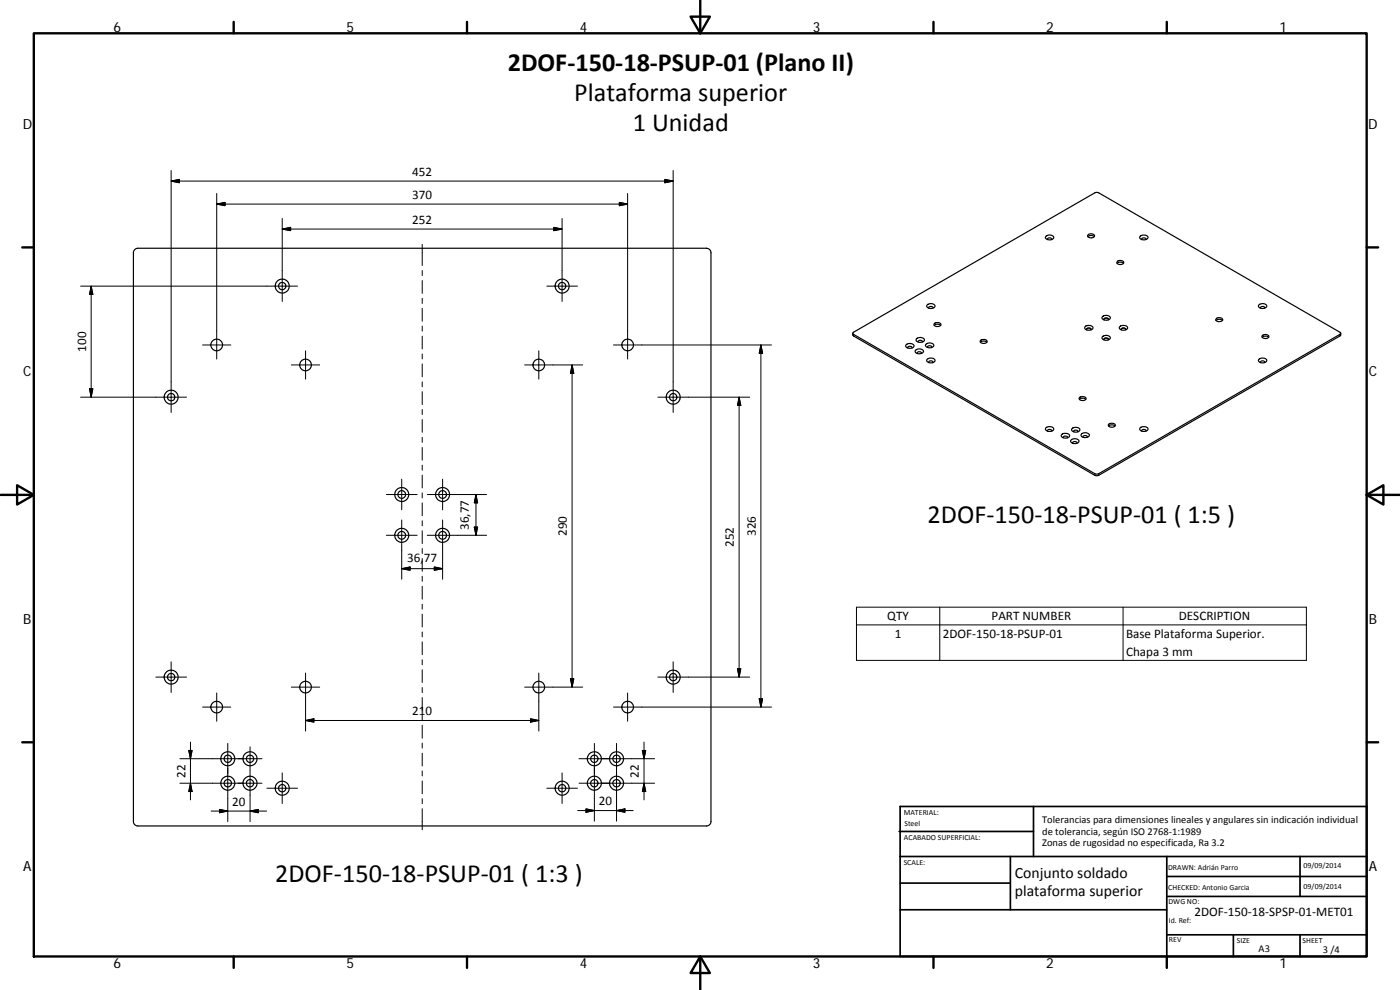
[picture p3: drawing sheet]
<svg xmlns="http://www.w3.org/2000/svg" width="420mm" height="297mm" viewBox="0 0 420 297" stroke-linecap="round" stroke-linejoin="round" font-family="sans-serif">
<g fill="none" stroke="#000" stroke-width=".36">
<path d="M40.4 74.9l1-.4h170.6a1.41 1.41 0 0 1 1.4 1.3v170.7a1.34 1.34 0 0 1-1.4 1.3h-170.6a1.3 1.3 0 0 1-1.4-1.3v-170.7zM313.9 70.9a1.38 1.38 0 0 1 2.3 .5 1.54 1.54 0 0 1-2.5-.1zM314.4 71.9a.62 .62 0 0 1 .6-.5 .62 .62 0 0 1 .6 .5M326.5 71a1.38 1.38 0 0 1 1.9 0M326.5 70.5a1.16 1.16 0 0 1 2 .4 1.25 1.25 0 0 1-2.1-.2zM335.2 79a1.47 1.47 0 0 1 2 0M335.3 78.5a1.15 1.15 0 0 1 1.9 .4 1.21 1.21 0 0 1-2-.2zM342.2 70.9a1.51 1.51 0 0 1 2.3 .4 1.39 1.39 0 0 1-1.2 .7 1.39 1.39 0 0 1-1.3-.9zM342.7 71.9a.61 .61 0 0 1 .6-.5 .61 .61 0 0 1 .6 .5M255.9 100l.3 .8 72.4 41.8 .5 .1 .6-.1 72.4-41.8 .2-.2 .1-.6M256 99.8l72.6-42 .8-.1 73 42.3-.3 .3-72.4 41.8-.6 .2-.5-.2-72.4-41.8-.3-.3zM278.3 91.4a1.39 1.39 0 0 1 2.3 .6 1.43 1.43 0 0 1-2.5-.3z"/>
<path d="M278.8 92.5a.62 .62 0 0 1 .6-.6 .62 .62 0 0 1 .6 .6M280.4 97.6a1.38 1.38 0 0 1 1.9 0M280.4 97a1.18 1.18 0 0 1 2 .5 1.27 1.27 0 0 1-2.1-.2zM325.7 98a1.55 1.55 0 0 1 2.3 .4 1.41 1.41 0 0 1-2.5-.1zM326.1 98.8a.82 .82 0 0 1 1.4 0M326.1 99a.64 .64 0 0 1 .7-.6 .64 .64 0 0 1 .6 .6M330.9 95a1.39 1.39 0 0 1 2.3 .5 1.44 1.44 0 0 1-2.5-.3zM331.3 95.8a.83 .83 0 0 1 1.4 0M331.3 96a.64 .64 0 0 1 .7-.6 .64 .64 0 0 1 .6 .6M336.1 98a1.41 1.41 0 0 1 2.3 .5 1.47 1.47 0 0 1-2.5-.2zM336.5 98.8a.83 .83 0 0 1 1.4 0M337.8 99a.64 .64 0 0 0-.6-.6 .64 .64 0 0 0-.7 .6"/>
<path d="M364.9 96.2a1.47 1.47 0 0 1 2 0M365 95.6a1.17 1.17 0 0 1 2 .4 1.25 1.25 0 0 1-2.1-.1zM377.9 91.4a1.38 1.38 0 0 1 2.2 .6 1.43 1.43 0 0 1-2.4-.3zM378.3 92.5a.62 .62 0 0 1 .6-.6 .62 .62 0 0 1 .6 .6M272 103.4a1.42 1.42 0 0 1 2.3 .5 1.43 1.43 0 0 1-2.5-.2zM272.5 104.4a.61 .61 0 0 1 .6-.5 .61 .61 0 0 1 .6 .5M274.8 105a1.53 1.53 0 0 1 2.4 .4 1.42 1.42 0 0 1-2.6-.1zM275.1 101.6a1.38 1.38 0 0 1 2.3 .6 1.46 1.46 0 0 1-2.5-.3zM275.3 106.1a.61 .61 0 0 1 .6-.6 .61 .61 0 0 1 .6 .6M275.6 102.6a.62 .62 0 0 1 .6-.5 .62 .62 0 0 1 .6 .5M277.9 103.2a1.41 1.41 0 0 1 2.3 .6 1.46 1.46 0 0 1-2.4-.3zM278.2 107.9a1.41 1.41 0 0 1 2.4 .4 1.46 1.46 0 0 1-2.5-.2z"/>
<path d="M278.4 104.3a.62 .62 0 0 1 .6-.6 .62 .62 0 0 1 .6 .6M278.8 108.8a.62 .62 0 0 1 .6-.5 .62 .62 0 0 1 .6 .5M294.2 102.7a1.54 1.54 0 0 1 2 0M294.3 102.1l.2-.1a.99 .99 0 0 1 1-.2 .99 .99 0 0 1 .7 .9 1.23 1.23 0 0 1-2-.3zM323.9 119.8a1.51 1.51 0 0 1 1.9 0M324 119.3l.2-.2a1.16 1.16 0 0 1 1.7 .6 1.25 1.25 0 0 1-2.1-.2zM330.9 101a1.38 1.38 0 0 1 2.3 .5 1.42 1.42 0 0 1-2.5-.2zM331.3 101.8a.83 .83 0 0 1 1.4 0M331.3 102a.64 .64 0 0 1 .7-.6 .64 .64 0 0 1 .6 .6M377.9 107.8a1.53 1.53 0 0 1 2.3 .4 1.43 1.43 0 0 1-2.5-.1zM378.3 108.8a.62 .62 0 0 1 .6-.5 .62 .62 0 0 1 .6 .5M378.8 101.2a1.44 1.44 0 0 1 1.9 0"/>
<path d="M378.9 100.6a1.15 1.15 0 0 1 1.9 .5 1.22 1.22 0 0 1-2.1-.2zM313.9 128.3a1.53 1.53 0 0 1 2.4 .5 1.41 1.41 0 0 1-2.5-.2zM314.4 129.3a.62 .62 0 0 1 .6-.5 .62 .62 0 0 1 .6 .5M318.7 130.3a1.55 1.55 0 0 1 2.3 .4 1.41 1.41 0 0 1-1.3 .8 1.41 1.41 0 0 1-1.2-.9zM319.1 131.4a.62 .62 0 0 1 .6-.6 .62 .62 0 0 1 .6 .6M321.5 132a1.42 1.42 0 0 1 2.3 .5 1.45 1.45 0 0 1-2.5-.2zM321.8 128.5a1.53 1.53 0 0 1 2.3 .4 1.38 1.38 0 0 1-1.3 .8 1.38 1.38 0 0 1-1.2-.9zM322 133a.61 .61 0 0 1 .6-.5 .61 .61 0 0 1 .6 .5M322.3 129.6a.61 .61 0 0 1 .6-.6 .61 .61 0 0 1 .6 .6M324.6 130.2a1.53 1.53 0 0 1 2.4 .4 1.42 1.42 0 0 1-2.6-.1zM325.1 131.2a.62 .62 0 0 1 .6-.5 .62 .62 0 0 1 .6 .5M332.7 127.8a1.51 1.51 0 0 1 1.9 0"/>
<path d="M332.8 127.3l.1-.2a1.16 1.16 0 0 1 1.8 .6 1.25 1.25 0 0 1-2.1-.2zM342.2 128.3a1.53 1.53 0 0 1 2.3 .5 1.41 1.41 0 0 1-2.5-.2zM342.7 129.3a.61 .61 0 0 1 .6-.5 .61 .61 0 0 1 .6 .5"/>
<circle cx="84.7" cy="85.8" r="1.09"/>
<circle cx="84.7" cy="85.8" r="2.09"/>
<circle cx="168.7" cy="85.8" r="2.1"/>
<circle cx="168.7" cy="85.8" r="1.09"/>
<circle cx="51.4" cy="119.2" r="1.1"/>
<circle cx="51.4" cy="119.2" r="2.1"/>
<circle cx="65" cy="103.5" r="1.76"/>
<circle cx="91.7" cy="109.5" r="1.74"/>
<circle cx="161.7" cy="109.5" r="1.74"/>
<circle cx="188.4" cy="103.5" r="1.75"/>
<circle cx="202" cy="119.2" r="2.1"/>
<circle cx="202" cy="119.2" r="1.1"/>
<circle cx="120.6" cy="148.4" r="1.16"/>
<circle cx="120.6" cy="148.4" r="2.1"/>
<circle cx="132.8" cy="148.4" r="2.1"/>
<circle cx="132.8" cy="148.4" r="1.16"/>
<circle cx="120.6" cy="160.6" r="1.16"/>
<circle cx="120.6" cy="160.6" r="2.1"/>
<circle cx="132.8" cy="160.6" r="2.11"/>
<circle cx="132.8" cy="160.6" r="1.17"/>
<circle cx="51.4" cy="203.2" r="1.1"/>
<circle cx="51.4" cy="203.2" r="2.1"/>
<circle cx="65" cy="212.1" r="1.75"/>
<circle cx="91.7" cy="206.2" r="1.75"/>
<circle cx="161.7" cy="206.2" r="1.74"/>
<circle cx="188.4" cy="212.2" r="1.74"/>
<circle cx="202" cy="203.2" r="2.1"/>
<circle cx="202" cy="203.2" r="1.1"/>
<circle cx="68.4" cy="235" r="2.1"/>
<circle cx="68.4" cy="227.7" r="1.09"/>
<circle cx="68.4" cy="235" r="1.09"/>
<circle cx="68.4" cy="227.7" r="2.11"/>
<circle cx="75" cy="227.7" r="1.1"/>
<circle cx="75" cy="235" r="1.1"/>
<circle cx="75" cy="235" r="2.1"/>
<circle cx="75" cy="227.7" r="2.11"/>
<circle cx="84.7" cy="236.5" r="1.09"/>
<circle cx="84.7" cy="236.5" r="2.1"/>
<circle cx="168.7" cy="236.5" r="1.09"/>
<circle cx="168.7" cy="236.5" r="2.1"/>
<circle cx="178.4" cy="227.7" r="1.1"/>
<circle cx="178.4" cy="235" r="1.1"/>
<circle cx="178.4" cy="235" r="2.1"/>
<circle cx="178.4" cy="227.7" r="2.11"/>
<circle cx="185" cy="227.7" r="1.09"/>
<circle cx="185" cy="235" r="1.09"/>
<circle cx="185" cy="235" r="2.09"/>
<circle cx="185.1" cy="227.7" r="2.1"/>
</g>
<g fill="none" stroke="#000" stroke-width=".3">
<path d="M51.4 51.2v72.6M51.4 54.3l2.5-.5v1zM51.4 54.3h150.6M65 58.1v49.6M188.4 58.1v49.6M199.5 53.8l2.5 .5-2.5 .5zM202 51.2v72.6M65 61.2l2.5-.5v1zM65 61.2h123.4M84.7 68.7l2.5-.5v1zM84.7 68.7h84M84.7 65.6v24.8"/>
<path d="M126.7 73.3v6.4M166.2 68.2l2.5 .5-2.5 .5zM168.7 65.6v24.8M185.9 60.7l2.5 .5-2.5 .5zM24.2 85.9h65.1M27.4 85.9v33.3M27.4 85.9l.5 2.4h-1zM126.7 81.2v1.5M126.7 84.2v3.8M126.7 89.5v1.5M126.7 92.5v3.9M126.7 97.9v1.5"/>
<path d="M164.1 85.9h9.2M24.2 119.2h31.8M26.9 116.6h1l-.5 2.6zM60.8 103.5h8.5M87.4 109.5h8.5M91.7 105.3v8.5M126.7 100.9v3.8M126.7 106.2v1.5M126.7 109.2v3.9M126.7 114.6v1.5M126.7 117.5v3.9M157.4 109.5h17.5"/>
<path d="M161.7 105.3v8.5M171.7 109.5v96.7M171.7 109.5l.5 2.5h-1zM184.1 103.5h47.4M197.4 119.2h27.6M221.8 119.2v84M221.8 119.2l.5 2.5h-1zM228.4 103.5v108.7M228.4 103.5l.5 2.5h-1.1zM256.2 100.3v.5M402.1 100.3v.5M126.7 122.9v1.5"/>
<path d="M126.7 125.9v3.8M126.7 131.2v1.5M126.7 134.2v3.9M126.7 139.6v1.5M116 148.4h9.2M120.6 143.8v9.2M120.6 156v17.8M126.7 142.6v3.8M126.7 147.9v1.5M126.7 150.9v3.8M126.7 156.3v1.5M126.7 159.3v3.8"/>
<path d="M128.2 148.4h17.8M132.8 143.8v9.2M132.8 156v17.8M142.3 158.1h1l-.5 2.5zM142.8 148.4v12.2M142.8 148.4l.5 2.5h-1zM328.6 142.1v.5M329.7 142.1v.5M116 160.6h9.2M120.6 170.6l2.5-.5v1zM120.6 170.6h12.2M126.7 164.6v1.5"/>
<path d="M126.7 167.6v3.8M126.7 172.9v1.5M126.7 175.9v3.9M128.2 160.6h17.8M130.3 170.1l2.5 .5-2.5 .5zM51.4 198.6v9.2M126.7 181.3v1.5M126.7 184.3v3.8M126.7 189.6v1.5M126.7 192.6v3.8M126.7 198v1.5M202 198.6v9.2"/>
<path d="M257 182.2h135.1v15.9h-135.1zM257 187.5h135.1M282 182.2v15.9M337 182.2v15.9M46.8 203.2h9.2M60.8 212.2h8.5M65 207.9v8.5M87.4 206.2h8.5M91.7 201.9v17.5M91.7 216.2l2.5-.5v1zM91.7 216.2h70M126.7 201v3.8"/>
<path d="M126.7 206.3v1.5M126.7 209.3v3.8M126.7 214.6v1.5M126.7 217.6v3.9M157.4 206.2h17.5M159.2 215.7l2.5 .5-2.5 .5zM161.7 201.9v17.5M171.2 203.6h1l-.5 2.6zM184.1 212.2h47.4M188.4 207.9v8.5M197.4 203.2h27.6M221.3 200.7h1l-.5 2.5z"/>
<path d="M227.8 209.7h1.1l-.5 2.5zM54 235h24.6M54 227.6h24.6M56.7 225.2h.9l-.4 2.4zM57.2 222.7v17.3M57.2 235l.4 2.5h-.9zM68.4 223.1v23.4M75 224.1v7.2M75 231.4v15.1M80.1 236.5h9.2M84.7 231.9v9.2M126.7 223v1.5"/>
<path d="M126.7 226v3.8M126.7 231.3v1.5M126.7 234.3v3.8M126.7 239.6v1.5M164.1 236.5h9.2M168.7 231.9v9.2M173.8 227.6h22.7M173.8 235h22.7M178.4 223.1v23.3M185 223.1v23.3M192.8 225.2h1l-.5 2.4zM193.3 222.7v17.3"/>
<path d="M193.3 235l.5 2.5h-1zM63.4 243.4h16.6M65.9 242.9l2.5 .5-2.5 .5zM75 243.4l2.5-.5v1zM126.7 242.7v6.3M173.4 243.2h16.6M175.9 242.7l2.5 .5-2.5 .5zM185 243.2l2.5-.5v1z"/>
</g>
<g fill="none" stroke="#000" stroke-width=".71">
<path d="M10.1 10h400.1v277h-400.1zM70.1 6.6v3.4M140.2 6.6v3.4M207.3 5h5.8l-2.9 5zM210.2 0v10M280.2 6.6v3.4M350.2 6.6v3.4M6.7 74.2h3.4M410.2 74.2h3.4M.2 148.5h9.9M5.1 145.6l5 2.9-5 2.9zM410.2 148.5l5-2.9v5.8z"/>
<path d="M410.2 148.5h9.9M6.7 222.7h3.4M410.2 222.7h3.4M70.1 287v3.4M140.2 287v3.4M210.2 287l2.9 5h-5.8zM210.2 287v10M280.2 287v3.4M350.2 287v3.4"/>
</g>
<g fill="none" stroke="#000" stroke-width=".51">
<path d="M269.8 249.5h40.4M270.1 257h140.1M270.1 242h140.1v45h-140.1zM303.2 257v16M310.2 242v15M350.2 257v30M390.2 257v12M270.1 273h80.1M270.1 265h33.1M350.2 269h60M350.2 263h60M350.2 280.5h60"/>
<path d="M370.2 280.5v6.5M390.2 280.5v6.5"/>
</g>
<g fill="#000" stroke="#000" stroke-width=".3">
<path d="M51.4 54.3l2.5-.5v1zM199.5 53.8l2.5 .5-2.5 .5zM65 61.2l2.5-.5v1zM84.7 68.7l2.5-.5v1zM166.2 68.2l2.5 .5-2.5 .5zM185.9 60.7l2.5 .5-2.5 .5zM27.4 85.9l.5 2.4h-1zM26.9 116.6h1l-.5 2.6zM171.7 109.5l.5 2.5h-1zM228.4 103.5l.5 2.5h-1.1zM221.8 119.2l.5 2.5h-1zM142.3 158.1h1l-.5 2.5z"/>
<path d="M142.8 148.4l.5 2.5h-1zM120.6 170.6l2.5-.5v1zM130.3 170.1l2.5 .5-2.5 .5zM91.7 216.2l2.5-.5v1zM159.2 215.7l2.5 .5-2.5 .5zM171.2 203.6h1l-.5 2.6zM221.3 200.7h1l-.5 2.5zM227.8 209.7h1.1l-.5 2.5zM56.7 225.2h.9l-.4 2.4zM57.2 235l.4 2.5h-.9zM192.8 225.2h1l-.5 2.4zM193.3 235l.5 2.5h-1z"/>
<path d="M65.9 242.9l2.5 .5-2.5 .5zM75 243.4l2.5-.5v1zM175.9 242.7l2.5 .5-2.5 .5zM185 243.2l2.5-.5v1z"/>
</g>
<g font-size="7.9">
<text x="152.4" y="21.3">2DOF‐150‐18‐PSUP‐01 (Plano II)</text>
<text x="172.3" y="30.3">Plataforma superior</text>
<text x="189.9" y="39.3">1 Unidad</text>
<text x="278.4" y="156.8">2DOF‐150‐18‐PSUP‐01 ( 1:5 )</text>
<text x="82.6" y="264.7">2DOF‐150‐18‐PSUP‐01 ( 1:3 )</text>
</g>
<g font-size="4.7">
<text x="304.6" y="263.5">Conjunto soldado</text>
<text x="304.6" y="268.9">plataforma superior</text>
</g>
<g font-size="4.2">
<text x="34" y="9.6">6</text>
<text x="104" y="9.6">5</text>
<text x="174" y="9.6">4</text>
<text x="244" y="9.6">3</text>
<text x="314" y="9.6">2</text>
<text x="384" y="9.6">1</text>
<text x="6.8" y="38.7">D</text>
<text x="410.6" y="38.7">D</text>
<text x="7" y="112.9">C</text>
<text x="410.8" y="112.9">C</text>
<text x="7" y="187.1">B</text>
<text x="410.8" y="187.1">B</text>
<text x="7" y="261.3">A</text>
<text x="410.8" y="261.3">A</text>
<text x="34" y="290.4">6</text>
<text x="104" y="290.4">5</text>
<text x="174" y="290.4">4</text>
<text x="244" y="290.4">3</text>
<text x="314" y="290.4">2</text>
<text x="384" y="290.4">1</text>
</g>
<g font-size="3.9">
<text x="123.7" y="52.8">452</text>
<text x="123.7" y="59.7">370</text>
<text x="123.7" y="67.2">252</text>
<text x="25.8" y="105.5" transform="rotate(-90 25.8 105.5)">100</text>
<text x="140.7" y="159" transform="rotate(-90 140.7 159)">36,77</text>
<text x="170.1" y="160.8" transform="rotate(-90 170.1 160.8)">290</text>
<text x="226.8" y="160.8" transform="rotate(-90 226.8 160.8)">326</text>
<text x="220.2" y="164.1" transform="rotate(-90 220.2 164.1)">252</text>
<text x="122.2" y="168.5">36,77</text>
<text x="266.3" y="186.1">QTY</text>
<text x="268.6" y="191.4">1</text>
<text x="282.9" y="191.4">2DOF‐150‐18‐PSUP‐01</text>
<text x="297.6" y="186.1">PART NUMBER</text>
<text x="337.9" y="191.5">Base Plataforma Superior.</text>
<text x="353.8" y="186.1">DESCRIPTION</text>
<text x="337.9" y="196.8">Chapa 3 mm</text>
<text x="123.7" y="214.6">210</text>
<text x="55.6" y="233.3" transform="rotate(-90 55.6 233.3)">22</text>
<text x="191.8" y="233.3" transform="rotate(-90 191.8 233.3)">22</text>
<text x="69.7" y="241.8">20</text>
<text x="179.7" y="241.6">20</text>
<text x="358.5" y="274.9">2DOF‐150‐18‐SPSP‐01‐MET01</text>
</g>
<g font-size="3.1">
<text x="312.8" y="246.8">Tolerancias para dimensiones lineales y angulares sin indicación individual</text>
<text x="312.8" y="250.4">de tolerancia, según ISO 2768‐1:1989</text>
<text x="312.8" y="254">Zonas de rugosidad no especificada, Ra 3.2</text>
<text x="377.7" y="285.6">A3</text>
<text x="397" y="285.9">3 /4</text>
</g>
<g font-size="2.4">
<text x="271.2" y="244.4">MATERIAL:</text>
<text x="271.3" y="251.9">ACABADO SUPERFICIAL:</text>
<text x="271.4" y="247.9">Steel</text>
<text x="271.2" y="259.7">SCALE:</text>
<text x="350.6" y="260.9">DRAWN: Adrián Parro</text>
<text x="391.2" y="260.6">09/09/2014</text>
<text x="350.6" y="267">CHECKED: Antonio Garcia</text>
<text x="391.2" y="266.6">09/09/2014</text>
<text x="350.7" y="271.4">DWG NO:</text>
<text x="350.8" y="276.8">Id. Ref:</text>
<text x="350.8" y="282.8">REV</text>
<text x="371.2" y="282.9">SIZE</text>
<text x="390.9" y="282.9">SHEET</text>
</g>
</svg>
